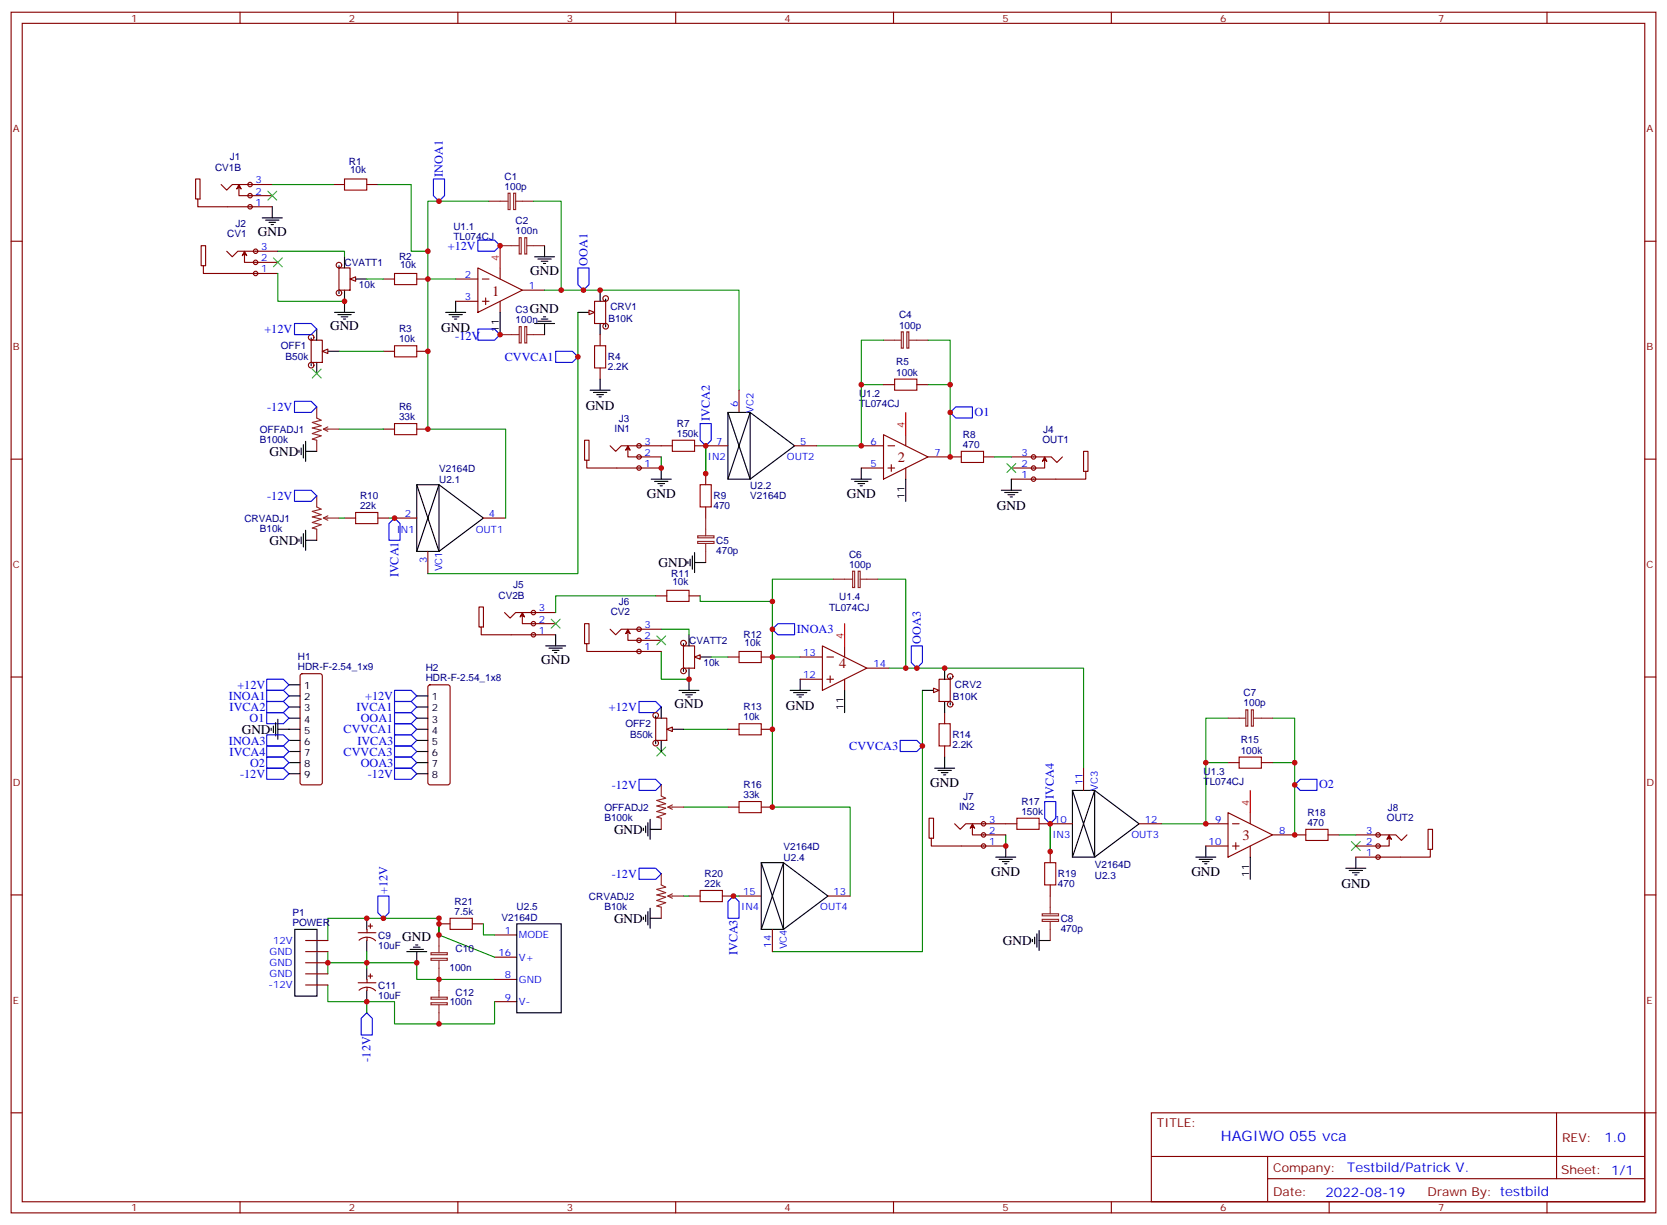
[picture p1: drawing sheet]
<svg xmlns="http://www.w3.org/2000/svg" width="529mm" height="389mm" viewBox="0 0 529 389" stroke-linecap="round" stroke-linejoin="round" font-family="sans-serif">
<g fill="none" stroke="#870000" stroke-width=".35">
<path d="M3.5 3.9h522.1v381h-522.1zM7.1 7.4h515v374h-515zM76.2 3.9v3.5M145.3 3.9v3.5M214.5 3.9v3.5M283.6 3.9v3.5M352.8 3.9v3.5M421.9 3.9v3.5M491.1 3.9v3.5M3.5 76.6h3.6M522.1 76.6h3.5M3.5 145.7h3.6"/>
<path d="M522.1 145.7h3.5M3.5 214.8h3.6M522.1 214.8h3.5M3.5 284h3.6M522.1 284h3.5M3.5 353.1h3.6M365.5 353.1h156.6v28.3h-156.6zM494.1 353.2v20.8M522.1 353.1h3.5M365.5 367h156.5M402.4 374h119.6M402.4 367v14.1"/>
<path d="M76.2 381.4v3.5M145.3 381.4v3.5M214.5 381.4v3.5M283.6 381.4v3.5M352.8 381.4v3.5M421.9 381.4v3.5M491.1 381.4v3.5"/>
</g>
<g fill="#f0f0f0" stroke="#870000" stroke-width=".35">
<circle cx="81.1" cy="86.8" r=".71"/>
<circle cx="81.1" cy="83.3" r=".71"/>
<circle cx="81.1" cy="79.7" r=".71"/>
</g>
<path d="M72 79.7l1.7 1.8 1.8-1.8h12.7M64.6 84.3h.7v-6.3h-1.4v6.3h.7v2.5h23.6M77.6 80.4l.7 .7-.7-1.4-.7 1.4 .7-.7v2.9h10.6M107.6 85h3.5v7.1h-3.5z" fill="none" stroke="#870000" stroke-width=".35"/>
<path d="M109.4 81.5v3.5M109.4 92.1v3.5M112.9 88.5h3.5" fill="none" stroke="#000" stroke-width=".35"/>
<path d="M111.1 88.5l1.8-.7v1.5z" fill="#f0f0f0" stroke="#870000" stroke-width=".35"/>
<path d="M107.6 84.3v.7M107.6 92.4v.7" fill="none" stroke="#000" stroke-width=".35"/>
<g fill="none" stroke="#870000" stroke-width=".35">
<circle cx="107.6" cy="84.1" r=".88"/>
<circle cx="107.6" cy="93" r=".88"/>
</g>
<g fill="#f0f0f0" stroke="#870000" stroke-width=".35">
<circle cx="202.8" cy="148.5" r=".71"/>
<circle cx="202.8" cy="145" r=".71"/>
<circle cx="202.8" cy="141.5" r=".71"/>
</g>
<g fill="none" stroke="#870000" stroke-width=".35">
<path d="M98.8 107.9h3.5v7.1h-3.5zM186.3 146h.7v-6.3h-1.4v6.3h.7v2.5h23.6M193.7 141.5l1.7 1.7 1.8-1.7h12.7M199.3 142.2l.7 .7-.7-1.4-.7 1.4 .7-.7v2.8h10.6M97 298.5h7.1M113.7 296h5.6M114 298.4a3.8 3.8 0 0 1 5.2 .1M116.5 294.9v1.1M116.5 297.4v1.1M116.9 293.9h1.4M117.6 293.2v1.4M97 302h7.1"/>
<path d="M97 305.5h7.1M97 309h7.1M97 312.6h7.1M113.7 311.9h5.6M114 314.2a3.8 3.8 0 0 1 5.2 .2M116.5 310.8v1.1M116.5 313.3v1M116.9 309.7h1.4M117.6 309v1.4"/>
</g>
<path d="M88.2 79.7h21.2v1.8M88.2 86.8v8.8h21.2M139.3 296.7v-5.3h-35.2v7.1M104.1 312.6v5.3h12.3v3.5M104.1 302v3.5h28.2v5.3h24.7M104.1 305.5v3.5" fill="none" stroke="#008700" stroke-width=".35"/>
<g fill="none" stroke="#000" stroke-width=".35">
<path d="M106.2 99.1h6.3M107.2 99.8h4.3M109.4 95.6v3.5M100.5 104.4v3.5M100.5 115v3.5M104.1 111.5h3.5M108.3 100.5h2.1M109 101.2h.7M94.9 142.9v.7M95.6 142.2v2.1M96.3 141.1v4.2M97 143.2h3.5"/>
<path d="M97 140.1v6.3M94.9 171.1v.7M95.6 170.4v2.1M96.3 169.3v4.3M97 168.3v6.3M97 171.4h3.5M93.6 294.9h7v21.2h-7zM116.4 291.4v3.5M116.4 298.5v3.5M131.9 299.9h.7M116.4 307.3v3.5M116.4 314.3v3.6"/>
<path d="M129.1 302h6.4M130.2 301.3h4.2M131.2 300.6h2.1M132.3 302v3.5"/>
</g>
<path d="M100.5 129.1v3.5l1.5 .7-2.9 .8 2.9 1-2.9 .7 2.9 .7-2.9 1.1 2.9 .7-2.9 1 1.4 .4v3.5M102.7 136.2l1.4 .7M102.7 136.2h4.9M104.1 135.5l-1.4 .7M100.5 157.3v3.6l1.5 .7-2.9 .7 2.9 1-2.9 .7 2.9 .7-2.9 1.1 2.9 .7-2.9 1.1 1.4 .3v3.5M102.7 164.4l1.4 .7M102.7 164.4h4.9M104.1 163.7l-1.4 .7" fill="none" stroke="#8c2424" stroke-width=".35"/>
<path d="M93.5 127.4h5.3l1.7 1.7-1.7 1.8h-5.3zM93.5 155.6h5.3l1.7 1.7-1.7 1.8h-5.3zM119.9 284.3h3.6v5.3l-1.8 1.8-1.8-1.8zM116.4 321.4l1.8 1.7v5.3h-3.5v-5.3z" fill="none" stroke="#00f" stroke-width=".35"/>
<path d="M102.3 111.5l1.8-.7v1.4z" fill="#f0f0f0" stroke="#870000" stroke-width=".35"/>
<g fill="none" stroke="#000" stroke-width=".35">
<path d="M172.9 78v3.5M141.5 99.1h6.3M142.5 99.8h4.3M144.6 95.6v3.5M158.7 99.1v7.1M169.7 81.5h6.3M170.7 82.2h4.3M171.8 82.9h2.1M172.5 83.6h.7M183.4 99.1h3.6M190.5 92.1v3.5M98.8 107.2v.7"/>
<path d="M98.8 115.4v.7M143.6 100.5h2.1M144.3 101.2h.7M169.7 102.7h6.3M170.7 102h4.3M171.8 101.2h2.1M172.5 100.5h.7M172.9 102.7v3.5M190.5 102.7v3.5M132.3 153.8h7v21.2h-7zM132.3 153.8l7 21.2 14.2-10.6-14.2-10.6-7 21.2M287.5 152v7.1"/>
<path d="M164 293.2h14.2v28.2h-14.2z"/>
</g>
<g fill="none" stroke="#870000" stroke-width=".35">
<path d="M121.7 88.5h3.5M132.3 88.5h3.5M144.6 88.5h7.1M144.6 95.6h7.1M151.7 85l14.1 7.1-14.1 7zM153.1 88.5h2.1M153.1 95.6h2.1M154.2 94.5v2.2M158.7 85v3.5M158.7 95.6v3.5M165.8 92.1h7.1M188.7 95.6h3.6v7.1h-3.6z"/>
<path d="M121.7 111.5h3.5M132.3 111.5h3.5M121.7 136.2h3.5M132.3 136.2h3.5M280.5 137.9l14.1 7.1-14.1 7zM287.5 137.9v3.6M273.4 141.5h7.1M273.4 148.5h7.1M281.9 141.5h2.1M281.9 148.5h2.1M282.9 147.5v2.1M287.5 148.5v3.5"/>
<path d="M294.6 145h7M109.4 164.4h3.5M119.9 164.4h3.6M125.2 164.4h7.1M135.8 175v7M153.5 164.4h7M139.3 293.2h3.6M149.9 293.2h3.6M157 296.7h7M157 303.7h7M157 310.8h7M157 317.9h7"/>
<circle cx="98.8" cy="115.9" r=".88"/>
<circle cx="98.8" cy="107.1" r=".88"/>
</g>
<path d="M99.1 117.1l2.9 2.8M102 117.1l-2.9 2.8" fill="none" stroke="#3c3" stroke-width=".35"/>
<path d="M93.5 102.7h5.3l1.7 1.7-1.7 1.8h-5.3z" fill="none" stroke="#00f" stroke-width=".35"/>
<path d="M125.2 86.8h7.1v3.5h-7.1zM125.2 109.7h7.1v3.5h-7.1zM125.2 134.4h7.1v3.5h-7.1zM112.9 162.6h7v3.6h-7zM142.9 291.4h7v3.5h-7z" fill="none" stroke="#a10000" stroke-width=".35"/>
<path d="M155.2 63.9h-19.4v72.3h24.7v28.2M169.3 63.9h8.9v28.2M116.4 88.5h5.3M135.8 88.5h8.8M172.9 92.1h61.7v31.7M107.6 111.5h14.1M107.6 136.2h14.1M107.6 164.4h1.8M123.5 164.4h1.7M139.3 291.4v5.3l17.7 7M153.5 293.2v3.5h3.5" fill="none" stroke="#008700" stroke-width=".35"/>
<path d="M158.7 78v7M287.5 130.9v7" fill="none" stroke="#f00" stroke-width=".35"/>
<path d="M155.2 63.9h6M158.7 78h6M161.3 61.3h.6v5.2h-.6zM163.1 61.3h.6v5.2h-.6zM163.7 63.9h5.6M164.8 75.4h.7v5.2h-.7zM166.6 75.4h.6v5.2h-.6zM167.2 78h5.7M158.7 106.2h6M164.8 103.6h.7v5.2h-.7zM166.6 103.6h.6v5.2h-.6zM167.2 106.2h5.7" fill="none" stroke="#8c2424" stroke-width=".35"/>
<path d="M187 98.4l1.7 .7-1.7 .7z" fill="#f0f0f0" stroke="#870000" stroke-width=".35"/>
<g fill="none" stroke="#000" stroke-width=".35">
<path d="M192.3 94.9v.7M192.3 103v.7M187.3 123.8h6.4M188.4 124.5h4.2M189.4 125.2h2.2M190.1 125.9h.8M190.5 120.3v3.5M206.7 152h6.4M207.8 152.8h4.2M208.8 153.5h2.2M209.5 154.2h.8M209.9 148.5v3.5"/>
<path d="M270.2 152h6.4M271.3 152.8h4.2M272.3 153.5h2.2M273 154.2h.8M273.4 148.5v3.5M218.4 178.2v.7M219.1 177.4v2.2M219.8 176.4v4.2M220.5 178.5h3.5M220.5 175.3v6.4"/>
</g>
<g fill="none" stroke="#870000" stroke-width=".35">
<path d="M190.5 106.2v3.5M190.5 116.8v3.5M280.5 122.1h3.5M291 122.1h3.6M209.9 141.5h3.5M220.5 141.5h3.5M224 150.3v3.5M301.6 145h3.6M312.2 145h3.5M224 160.9v3.5"/>
<circle cx="192.3" cy="94.7" r=".88"/>
<circle cx="192.3" cy="103.5" r=".88"/>
</g>
<path d="M183.4 99.1v82.9h-47.6M280.5 107.9h-7.1v14.2M294.6 107.9h7v14.2M280.5 122.1h-7.1v19.4h-14.1M294.6 122.1h7v22.9M209.9 145v3.5M224 141.5v8.8" fill="none" stroke="#008700" stroke-width=".35"/>
<path d="M188.7 109.7h3.6v7.1h-3.6zM213.4 139.7h7.1v3.5h-7.1zM284 120.3h7v3.5h-7zM222.2 153.8h3.6v7.1h-3.6zM305.2 143.2h7v3.6h-7z" fill="none" stroke="#a10000" stroke-width=".35"/>
<path d="M280.5 107.9h5.6M286.1 105.3h.6v5.2h-.6zM287.9 105.3h.6v5.2h-.6zM288.6 107.9h6M221.5 171.8h5.2v.6h-5.2zM221.5 170h5.2v.7h-5.2zM224 164.4v5.6M224 172.5v6" fill="none" stroke="#8c2424" stroke-width=".35"/>
<g fill="#f0f0f0" stroke="#870000" stroke-width=".35">
<circle cx="328.1" cy="152" r=".71"/>
<circle cx="328.1" cy="148.5" r=".71"/>
<circle cx="328.1" cy="145" r=".71"/>
</g>
<path d="M321 145h12.7l1.8 1.8 1.8-1.8M331.6 145.7l-.7 .7 .7-1.4 .7 1.4-.7-.7v2.8h-10.6M344.7 149.6h-.7v-6.4h1.4v6.4h-.7v2.4h-23.7" fill="none" stroke="#870000" stroke-width=".35"/>
<path d="M315.7 145h5.3M425.1 264.9h5.3" fill="none" stroke="#008700" stroke-width=".35"/>
<path d="M317.9 155.6h6.3M318.9 156.3h4.2M320 157h2.1M320.7 157.7h.7M321 152v3.6M427.2 275.5h6.4M428.3 276.2h4.2M429.3 276.9h2.1M430 277.6h.7M430.4 272v3.5" fill="none" stroke="#000" stroke-width=".35"/>
<path d="M319.6 147.1l2.8 2.8M322.4 147.1l-2.8 2.8M429 267.1l2.8 2.8M431.8 267.1l-2.8 2.8" fill="none" stroke="#3c3" stroke-width=".35"/>
<g fill="#f0f0f0" stroke="#870000" stroke-width=".35">
<circle cx="437.4" cy="272" r=".71"/>
<circle cx="437.4" cy="268.5" r=".71"/>
<circle cx="437.4" cy="264.9" r=".71"/>
</g>
<g fill="none" stroke="#870000" stroke-width=".35">
<path d="M298.1 215.5h3.5v7.1h-3.5zM299.9 226.1v3.6M299.9 236.7v3.5M389.8 242h3.5M400.4 242h3.5M319.3 261.4h3.5M329.8 261.4h3.6M333.4 270.2v3.6M411 264.9h3.5M421.6 264.9h3.5M430.4 264.9h12.7l1.8 1.8 1.7-1.8M441 265.6l-.7 .7 .7-1.4 .7 1.4-.7-.7v2.9h-10.6"/>
<path d="M454 269.5h-.7v-6.3h1.4v6.3h-.7v2.5h-23.6M333.4 280.8v3.5"/>
</g>
<path d="M298.1 229.7h3.5v7h-3.5zM322.8 259.6h7v3.6h-7zM393.3 240.2h7.1v3.6h-7.1zM331.6 273.8h3.5v7h-3.5zM414.5 263.2h7.1v3.5h-7.1z" fill="none" stroke="#a10000" stroke-width=".35"/>
<path d="M292.8 219.1v82.9h-47.6M389.8 227.9h-7v14.1M403.9 227.9h7.1v14.1M389.8 242h-7v19.4h-14.1M403.9 242h7.1v22.9M319.3 264.9v3.6M333.4 261.4v8.8" fill="none" stroke="#008700" stroke-width=".35"/>
<path d="M389.8 227.9h5.7M395.5 225.2h.6v5.2h-.6zM397.2 225.2h.7v5.2h-.7zM397.9 227.9h6M330.8 291.7h5.2v.7h-5.2zM330.8 290h5.2v.6h-5.2zM333.4 284.3v5.7M333.4 292.5v6" fill="none" stroke="#8c2424" stroke-width=".35"/>
<g fill="none" stroke="#000" stroke-width=".35">
<path d="M292.8 219.1h3.5M299.9 212v3.5M299.9 222.6v3.5M296.7 243.8h6.3M297.7 244.5h4.3M298.8 245.2h2.1M299.5 245.9h.7M299.9 240.2v3.6M316.1 272h6.3M317.1 272.7h4.3M318.2 273.4h2.1M318.9 274.1h.7"/>
<path d="M319.3 268.5v3.5M379.6 272h6.3M380.6 272.7h4.3M381.7 273.4h2.1M382.4 274.1h.7M382.8 268.5v3.5M327.7 298.1v.7M328.4 297.4v2.1M329.1 296.3v4.3M329.8 298.5h3.6M329.8 295.3v6.3"/>
</g>
<path d="M296.3 218.4l1.8 .7-1.8 .7z" fill="#f0f0f0" stroke="#870000" stroke-width=".35"/>
<path d="M301.6 214.8v.7M209.9 224.4v3.5M209.9 235v3.5M213.4 231.4h3.6M301.6 223v.7" fill="none" stroke="#000" stroke-width=".35"/>
<g fill="none" stroke="#870000" stroke-width=".35">
<path d="M231.1 208.5h3.5M241.7 208.5h3.5M208.1 227.9h3.6v7.1h-3.6zM231.1 231.4h3.5M241.7 231.4h3.5M231.1 256.1h3.5M241.7 256.1h3.5M218.7 284.3h3.5M229.3 284.3h3.5"/>
<circle cx="301.6" cy="214.7" r=".88"/>
<circle cx="301.6" cy="223.5" r=".88"/>
</g>
<path d="M264.6 183.8h-19.4v72.3h24.7v28.2M278.7 183.8h8.8v28.2M225.8 208.5h5.3M245.2 208.5h8.8M282.2 212h61.8v31.8M217 231.4h14.1M217 256.1h14.1M217 284.3h1.7M232.8 284.3h1.8" fill="none" stroke="#008700" stroke-width=".35"/>
<path d="M264.6 183.8h6M270.7 181.3h.6v5.1h-.6zM272.4 181.3h.6v5.1h-.6zM273 183.8h5.7" fill="none" stroke="#8c2424" stroke-width=".35"/>
<path d="M234.6 206.7h7.1v3.6h-7.1zM234.6 229.7h7.1v3.5h-7.1zM234.6 254.4h7.1v3.5h-7.1zM222.2 282.6h7.1v3.5h-7.1z" fill="none" stroke="#a10000" stroke-width=".35"/>
<path d="M202.8 222.6h5.3l1.8 1.8-1.8 1.7h-5.3z" fill="none" stroke="#00f" stroke-width=".35"/>
<path d="M208.5 237.1l2.8 2.8M211.3 237.1l-2.8 2.8" fill="none" stroke="#3c3" stroke-width=".35"/>
<path d="M211.7 231.4l1.7-.7v1.4z" fill="#f0f0f0" stroke="#870000" stroke-width=".35"/>
<g fill="none" stroke="#000" stroke-width=".35">
<path d="M215.5 219.1h6.4M216.6 219.8h4.2M218.7 215.5v3.6M208.1 227.2v.7M208.1 235.3v.7M217.7 220.5h2.1M218.4 221.2h.7M206.4 260v6.3M204.3 262.8v.7M205 262.1v2.1M205.7 261.1v4.2M206.4 263.2h3.5"/>
<path d="M204.3 291v.7M205 290.3v2.2M205.7 289.3v4.2M206.4 291.4h3.5M206.4 288.2v6.4"/>
</g>
<g fill="none" stroke="#870000" stroke-width=".35">
<circle cx="208.1" cy="235.8" r=".88"/>
<circle cx="208.1" cy="227" r=".88"/>
</g>
<path d="M202.8 247.3h5.3l1.8 1.8-1.8 1.7h-5.3zM202.8 275.5h5.3l1.8 1.8-1.8 1.7h-5.3z" fill="none" stroke="#00f" stroke-width=".35"/>
<path d="M209.9 249.1v3.5l1.4 .7-2.8 .7 2.8 1.1-2.8 .7 2.8 .7-2.8 1 2.8 .7-2.8 1.1 1.4 .3v3.6M212 256.1l1.4 .7M212 256.1h5M213.4 255.4l-1.4 .7M209.9 277.3v3.5l1.4 .7-2.8 .7 2.8 1.1-2.8 .7 2.8 .7-2.8 1.1 2.8 .7-2.8 1 1.4 .4v3.5M212 284.3l1.4 .7M212 284.3h5M213.4 283.6l-1.4 .7" fill="none" stroke="#8c2424" stroke-width=".35"/>
<path d="M209.9 199.7h8.8v1.7M209.9 206.7v8.8h8.8" fill="none" stroke="#008700" stroke-width=".35"/>
<g fill="#f0f0f0" stroke="#870000" stroke-width=".35">
<circle cx="312.2" cy="268.5" r=".71"/>
<circle cx="312.2" cy="264.9" r=".71"/>
<circle cx="312.2" cy="261.4" r=".71"/>
</g>
<path d="M217 205h3.5v7h-3.5zM295.6 266h.7v-6.4h-1.4v6.4h.7v2.5h23.7M303 261.4l1.8 1.8 1.8-1.8h12.7M308.7 262.1l.7 .7-.7-1.4-.7 1.4 .7-.7v2.8h10.6" fill="none" stroke="#870000" stroke-width=".35"/>
<path d="M218.7 201.4v3.6M218.7 212v3.5M222.2 208.5h3.6" fill="none" stroke="#000" stroke-width=".35"/>
<path d="M220.5 208.5l1.7-.7v1.4z" fill="#f0f0f0" stroke="#870000" stroke-width=".35"/>
<path d="M217 204.3v.7M217 212.4v.7" fill="none" stroke="#000" stroke-width=".35"/>
<g fill="none" stroke="#870000" stroke-width=".35">
<circle cx="217" cy="212.9" r=".88"/>
<circle cx="217" cy="204.1" r=".88"/>
</g>
<g fill="#f0f0f0" stroke="#870000" stroke-width=".35">
<circle cx="202.8" cy="206.7" r=".71"/>
<circle cx="202.8" cy="203.2" r=".71"/>
<circle cx="202.8" cy="199.7" r=".71"/>
</g>
<path d="M193.7 199.7l1.7 1.7 1.8-1.7h12.7M186.3 204.3h.7v-6.4h-1.4v6.4h.7v2.4h23.6M199.3 200.4l.7 .7-.7-1.4-.7 1.4 .7-.7v2.8h10.6" fill="none" stroke="#870000" stroke-width=".35"/>
<path d="M250.8 219.1h6.4M251.9 219.8h4.2M254 215.5v3.6M252.9 220.5h2.2M253.6 221.2h.8" fill="none" stroke="#000" stroke-width=".35"/>
<g fill="#f0f0f0" stroke="#870000" stroke-width=".35">
<circle cx="79.4" cy="65.6" r=".71"/>
<circle cx="79.4" cy="62.1" r=".71"/>
<circle cx="79.4" cy="58.6" r=".71"/>
</g>
<path d="M70.2 58.6l1.8 1.7 1.7-1.7h12.7M75.8 59.3l.8 .7-.8-1.4-.7 1.4 .7-.7v2.8h10.6M105.8 58.6h3.6M116.4 58.6h3.5M62.8 63.1h.7v-6.3h-1.4v6.3h.7v2.5h23.6" fill="none" stroke="#870000" stroke-width=".35"/>
<path d="M83.3 69.1h6.3M84.3 69.9h4.2M85.4 70.6h2.1M86.1 71.3h.7M86.4 65.6v3.5" fill="none" stroke="#000" stroke-width=".35"/>
<path d="M109.4 56.8h7v3.5h-7z" fill="none" stroke="#a10000" stroke-width=".35"/>
<path d="M86.4 58.6h19.4M119.9 58.6h10.6v21.1h5.3" fill="none" stroke="#008700" stroke-width=".35"/>
<g fill="#f0f0f0" stroke="#870000" stroke-width=".35">
<circle cx="169.3" cy="201.4" r=".71"/>
<circle cx="169.3" cy="197.9" r=".71"/>
<circle cx="169.3" cy="194.4" r=".71"/>
</g>
<g fill="none" stroke="#870000" stroke-width=".35">
<path d="M234.6 123.8v7.1M224 141.5h7.1M252.2 141.5h7.1M152.8 199h.7v-6.4h-1.5v6.4h.8v2.4h23.6M160.2 194.4l1.7 1.7 1.8-1.7h12.7M165.8 195.1l.7 .7-.7-1.4-.7 1.4 .7-.7v2.8h10.6M208.1 189.1h3.6M218.7 189.1h3.5M95.5 214l.5-.2h5.6l.5 .2 .2 .5v33.9l-.2 .5-.5 .2h-5.6l-.5-.3-.3-.4v-33.9zM136.1 217.5l.4-.2h5.7l.5 .2 .2 .5v30.4l-.3 .5-.4 .2h-5.7l-.5-.3-.2-.4v-30.4zM254 208.5h7.1M254 215.5h7.1"/>
<path d="M261.1 205l14.1 7-14.1 7.1zM262.5 208.5h2.1M262.5 215.5h2.1M263.5 214.5v2.1M268.1 205v3.5M268.1 215.5v3.6M275.2 212h7M344 243.8v7M389.8 257.9l14.1 7-14.1 7.1zM396.9 257.9v3.5M333.4 261.4h7M361.6 261.4h7.1"/>
<path d="M382.8 261.4h7M382.8 268.5h7M391.2 261.4h2.1M391.2 268.5h2.1M392.3 267.4v2.1M396.9 268.5v3.5M403.9 264.9h7.1M234.6 284.3h7.1M245.2 294.9v7.1M262.8 284.3h7.1"/>
</g>
<g fill="none" stroke="#000" stroke-width=".35">
<path d="M231.1 130.9h7v21.1h-7zM231.1 130.9l7 21.1 14.1-10.5-14.1-10.6-7 21.1M91.7 217.3h3.5M173.2 205h6.4M174.3 205.7h4.2M175.3 206.4h2.1M176 207.1h.7M176.4 201.4v3.6M268.1 219.1v7M86.1 231.1v.7M86.8 230.4v2.1M87.5 229.3v4.2"/>
<path d="M88.2 231.4h7M88.2 228.2v6.4M91.7 220.8h3.5M91.7 224.4h3.5M91.7 227.9h3.5M91.7 235h3.5M91.7 238.5h3.5M132.3 220.8h3.5M132.3 224.4h3.5M132.3 227.9h3.5M132.3 231.4h3.5M132.3 235h3.5"/>
<path d="M132.3 238.5h3.5M91.7 242h3.5M91.7 245.5h3.5M132.3 242h3.5M132.3 245.5h3.5M340.4 250.8h7.1v21.2h-7.1zM340.4 250.8l7.1 21.2 14.1-10.6-14.1-10.6-7.1 21.2M241.7 273.8h7v21.1h-7zM241.7 273.8l7 21.1 14.1-10.6-14.1-10.5-7 21.1M396.9 272v7"/>
</g>
<path d="M211.7 187.3h7v3.6h-7z" fill="none" stroke="#a10000" stroke-width=".35"/>
<path d="M208.1 189.1h-31.7v5.3M222.2 189.1v1.8h23M139.3 293.2v3.5M116.4 317.9h8.8v7h31.8v-7M116.4 302v5.3" fill="none" stroke="#008700" stroke-width=".35"/>
<path d="M85 60.7l2.8 2.8M87.8 60.7l-2.8 2.8M86.8 81.8l2.8 2.9M89.6 81.8l-2.8 2.9M175 196.5l2.8 2.8M177.8 196.5l-2.8 2.8M208.5 201.8l2.8 2.8M211.3 201.8l-2.8 2.8" fill="none" stroke="#3c3" stroke-width=".35"/>
<g fill="none" stroke="#00f" stroke-width=".35">
<path d="M137.6 56.8h3.5v5.3l-1.8 1.8-1.7-1.8zM151.7 76.2h5.3l1.7 1.8-1.7 1.7h-5.3zM183.4 85h3.6v5.3l-1.8 1.8-1.8-1.8zM151.7 104.4h5.3l1.7 1.8-1.7 1.7h-5.3zM176.4 111.5h5.3l1.7 1.7-1.7 1.8h-5.3zM222.2 134.4h3.6v5.3l-1.8 1.8-1.8-1.8zM301.6 130.9l1.8-1.8h5.3v3.5h-5.3zM125.2 164.4l1.8 1.8v5.2h-3.5v-5.2zM245.2 199.7l1.7-1.8h5.3v3.5h-5.3zM84.7 215.5h5.3l1.7 1.8-1.7 1.8h-5.3zM84.7 219.1h5.3l1.7 1.7-1.7 1.8h-5.3zM125.2 219.1h5.3l1.8 1.7-1.8 1.8h-5.3z"/>
<path d="M289.3 205h3.5v5.3l-1.8 1.7-1.7-1.7zM84.7 222.6h5.3l1.7 1.8-1.7 1.7h-5.3zM84.7 226.1h5.3l1.7 1.8-1.7 1.8h-5.3zM84.7 233.2h5.3l1.7 1.8-1.7 1.7h-5.3zM84.7 236.7h5.3l1.7 1.8-1.7 1.7h-5.3zM125.2 226.1h5.3l1.8 1.8-1.8 1.8h-5.3zM125.2 229.7h5.3l1.8 1.7-1.8 1.8h-5.3zM125.2 236.7h5.3l1.8 1.8-1.8 1.7h-5.3zM125.2 233.2h5.3l1.8 1.8-1.8 1.7h-5.3zM125.2 222.6h5.3l1.8 1.8-1.8 1.7h-5.3zM285.8 235h5.2l1.8 1.7-1.8 1.8h-5.2zM84.7 243.8h5.3l1.7 1.7-1.7 1.8h-5.3z"/>
<path d="M84.7 240.2h5.3l1.7 1.8-1.7 1.8h-5.3zM125.2 243.8h5.3l1.8 1.7-1.8 1.8h-5.3zM125.2 240.2h5.3l1.8 1.8-1.8 1.8h-5.3zM331.6 254.4h3.5v5.2l-1.7 1.8-1.8-1.8zM411 249.1l1.7-1.8h5.3v3.5h-5.3zM231.1 286.1l1.7-1.8 1.8 1.8v5.3h-3.5z"/>
</g>
<path d="M268.1 197.9v7.1M396.9 250.8v7.1" fill="none" stroke="#f00" stroke-width=".35"/>
<path d="M139.3 296.7v5.6M136.8 304.1h5.2v.6h-5.2zM136.8 302.3h5.2v.7h-5.2zM136.8 318.2h5.2v.6h-5.2zM136.8 316.4h5.2v.7h-5.2zM139.3 304.8v11.6M139.3 318.9v6" fill="none" stroke="#8c2424" stroke-width=".35"/>
<g fill="#c00">
<circle cx="109.4" cy="95.6" r=".88"/>
<circle cx="104.1" cy="305.5" r=".88"/>
<circle cx="116.4" cy="291.4" r=".88"/>
<circle cx="116.4" cy="317.9" r=".88"/>
<circle cx="178.2" cy="92.1" r=".88"/>
<circle cx="135.8" cy="136.2" r=".88"/>
<circle cx="135.8" cy="111.5" r=".88"/>
<circle cx="135.8" cy="88.5" r=".88"/>
<circle cx="121.7" cy="291.4" r=".88"/>
<circle cx="139.3" cy="291.4" r=".88"/>
<circle cx="139.3" cy="293.2" r=".88"/>
<circle cx="132.3" cy="305.5" r=".88"/>
<circle cx="190.5" cy="92.1" r=".88"/>
<circle cx="209.9" cy="148.5" r=".88"/>
<circle cx="224" cy="141.5" r=".88"/>
<circle cx="224" cy="150.3" r=".88"/>
<circle cx="301.6" cy="122.1" r=".88"/>
<circle cx="273.4" cy="122.1" r=".88"/>
<circle cx="382.8" cy="242" r=".88"/>
<circle cx="411" cy="242" r=".88"/>
<circle cx="333.4" cy="270.2" r=".88"/>
<circle cx="333.4" cy="261.4" r=".88"/>
<circle cx="319.3" cy="268.5" r=".88"/>
<circle cx="299.9" cy="212" r=".88"/>
<circle cx="245.2" cy="208.5" r=".88"/>
<circle cx="245.2" cy="231.4" r=".88"/>
<circle cx="245.2" cy="256.1" r=".88"/>
<circle cx="287.5" cy="212" r=".88"/>
<circle cx="135.8" cy="79.7" r=".88"/>
<circle cx="245.2" cy="190.9" r=".88"/>
<circle cx="218.7" cy="215.5" r=".88"/>
<circle cx="139.3" cy="63.9" r=".88"/>
<circle cx="185.2" cy="92.1" r=".88"/>
<circle cx="183.4" cy="113.2" r=".88"/>
<circle cx="301.6" cy="130.9" r=".88"/>
<circle cx="245.2" cy="199.7" r=".88"/>
<circle cx="291" cy="212" r=".88"/>
<circle cx="292.8" cy="236.7" r=".88"/>
<circle cx="411" cy="249.1" r=".88"/>
<circle cx="125.2" cy="164.4" r=".88"/>
<circle cx="232.8" cy="284.3" r=".88"/>
<circle cx="301.6" cy="145" r=".88"/>
<circle cx="273.4" cy="141.5" r=".88"/>
<circle cx="411" cy="264.9" r=".88"/>
<circle cx="382.8" cy="261.4" r=".88"/>
<circle cx="139.3" cy="296.7" r=".88"/>
<circle cx="139.3" cy="310.8" r=".88"/>
<circle cx="139.3" cy="324.9" r=".88"/>
<circle cx="158.8" cy="78" r=".88"/>
<circle cx="158.8" cy="106.2" r=".88"/>
<circle cx="116.4" cy="305.5" r=".88"/>
</g>
<g font-size="4.6" fill="#800">
<text x="156.3" y="93.8">1</text>
<text x="285" y="146.8">2</text>
<text x="266.3" y="212">4</text>
<text x="394.4" y="266.7">3</text>
</g>
<text font-size="4.6" fill="#00f" x="387.6" y="362.2">HAGIWO 055 vca</text>
<g font-size="4.2">
<text x="81.8" y="74.8">GND</text>
<text x="168.3" y="87.1">GND</text>
<text x="168.2" y="99.4">GND</text>
<text x="104.8" y="104.8">GND</text>
<text x="140.1" y="105.3">GND</text>
<text x="185.9" y="129.9">GND</text>
<text x="85.5" y="144.6">GND</text>
<text x="205.3" y="158.2">GND</text>
<text x="268.8" y="158.2">GND</text>
<text x="316.4" y="161.7">GND</text>
<text x="85.5" y="172.9">GND</text>
<text x="209" y="180">GND</text>
<text x="171.8" y="210.6">GND</text>
<text x="214.1" y="224.7">GND</text>
<text x="249.4" y="225.2">GND</text>
<text x="76.7" y="232.9">GND</text>
<text x="295.3" y="249.9">GND</text>
<text x="194.9" y="264.6">GND</text>
<text x="314.7" y="278.1">GND</text>
<text x="378.2" y="278.1">GND</text>
<text x="425.8" y="281.6">GND</text>
<text x="194.9" y="292.8">GND</text>
<text x="127.7" y="298.7">GND</text>
<text x="318.4" y="299.9">GND</text>
</g>
<g font-size="4.2" fill="#00f">
<text x="509.3" y="362.4">1.0</text>
<text x="427.7" y="372">Testbild/Patrick V.</text>
<text x="420.7" y="379.8">2022-08-19</text>
</g>
<g font-size="3.9" fill="#00f">
<text x="140.6" y="56.1" transform="rotate(-90 140.6 56.1)">INOA1</text>
<text x="142.1" y="79.2">+12V</text>
<text x="186.5" y="84.3" transform="rotate(-90 186.5 84.3)">OOA1</text>
<text x="83.9" y="105.7">+12V</text>
<text x="144.5" y="107.9">-12V</text>
<text x="160.2" y="114.6">CVVCA1</text>
<text x="84.8" y="130.4">-12V</text>
<text x="309.4" y="132">O1</text>
<text x="225.3" y="133.7" transform="rotate(-90 225.3 133.7)">IVCA2</text>
<text x="84.8" y="158.6">-12V</text>
<text x="126.5" y="183.2" transform="rotate(-90 126.5 183.2)">IVCA1</text>
<text x="252.9" y="200.8">INOA3</text>
<text x="292.3" y="204.3" transform="rotate(-90 292.3 204.3)">OOA3</text>
<text x="75.4" y="218.6">+12V</text>
<text x="72.7" y="222.1">INOA1</text>
<text x="72.9" y="225.6">IVCA2</text>
<text x="113.2" y="225.7">IVCA1</text>
<text x="115.9" y="222.1">+12V</text>
<text x="193.3" y="225.6">+12V</text>
<text x="79.2" y="229.2">O1</text>
<text x="109.1" y="232.7">CVVCA1</text>
<text x="114.5" y="229.2">OOA1</text>
<text x="72.7" y="236.4">INOA3</text>
<text x="72.9" y="239.9">IVCA4</text>
<text x="109.1" y="239.8">CVVCA3</text>
<text x="113.5" y="236.3">IVCA3</text>
<text x="269.6" y="238">CVVCA3</text>
<text x="79.4" y="243.3">O2</text>
<text x="114.5" y="243.3">OOA3</text>
<text x="76.2" y="246.8">-12V</text>
<text x="116.8" y="246.8">-12V</text>
<text x="194.2" y="250.3">-12V</text>
<text x="418.7" y="250.2">O2</text>
<text x="334.5" y="253.6" transform="rotate(-90 334.5 253.6)">IVCA4</text>
<text x="194.2" y="278.6">-12V</text>
<text x="123" y="283.6" transform="rotate(-90 123 283.6)">+12V</text>
<text x="234.1" y="303.2" transform="rotate(-90 234.1 303.2)">IVCA3</text>
<text x="117.7" y="336.9" transform="rotate(-90 117.7 336.9)">-12V</text>
</g>
<g font-size="3.9" fill="#800">
<text x="367.2" y="357.7">TITLE:</text>
<text x="495.9" y="362.4">REV:</text>
<text x="404.1" y="371.9">Company:</text>
<text x="495.5" y="372.5">Sheet: 1/1</text>
<text x="404.1" y="379.6">Date:</text>
<text x="453.2" y="379.7">Drawn By: testbild</text>
</g>
<g font-size="3.2" fill="#800">
<text x="41.6" y="6.9">1</text>
<text x="110.8" y="6.9">2</text>
<text x="179.9" y="6.9">3</text>
<text x="249.1" y="6.9">4</text>
<text x="318.2" y="6.9">5</text>
<text x="387.3" y="6.9">6</text>
<text x="456.5" y="6.9">7</text>
<text x="4.1" y="42">A</text>
<text x="522.6" y="42">A</text>
<text x="4.1" y="111.1">B</text>
<text x="522.6" y="111.1">B</text>
<text x="4.1" y="180.3">C</text>
<text x="522.6" y="180.3">C</text>
<text x="4.1" y="249.4">D</text>
<text x="522.6" y="249.4">D</text>
<text x="4.1" y="318.6">E</text>
<text x="522.6" y="318.6">E</text>
<text x="41.6" y="384.4">1</text>
<text x="110.8" y="384.4">2</text>
<text x="179.9" y="384.4">3</text>
<text x="249.1" y="384.4">4</text>
<text x="318.2" y="384.4">5</text>
<text x="387.3" y="384.4">6</text>
<text x="456.5" y="384.4">7</text>
</g>
<g font-size="3.2" fill="#000080">
<text x="73" y="50.9">J1</text>
<text x="110.8" y="52.5">R1</text>
<text x="68.3" y="54.1">CV1B</text>
<text x="111.1" y="55">10k</text>
<text x="160.2" y="57.1">C1</text>
<text x="160.2" y="60.3">100p</text>
<text x="163.7" y="71.2">C2</text>
<text x="72.2" y="75.3">CV1</text>
<text x="74.7" y="72.1">J2</text>
<text x="143.9" y="76.2">TL074CJ</text>
<text x="143.9" y="73.1">U1.1</text>
<text x="163.7" y="74.4">100n</text>
<text x="126.7" y="82.4">R2</text>
<text x="109.4" y="84.4">CVATT1</text>
<text x="127" y="85">10k</text>
<text x="114" y="91.5">10k</text>
<text x="163.7" y="99.4">C3</text>
<text x="193.8" y="98.5">CRV1</text>
<text x="285.4" y="101.1">C4</text>
<text x="126.7" y="105.5">R3</text>
<text x="163.7" y="102.6">100n</text>
<text x="193.1" y="102">B10K</text>
<text x="285.4" y="104.2">100p</text>
<text x="89.2" y="110.9">OFF1</text>
<text x="126.7" y="108.7">10k</text>
<text x="90.7" y="114.4">B50k</text>
<text x="193" y="117.6">2.2K</text>
<text x="193" y="114.4">R4</text>
<text x="284.5" y="119.2">100k</text>
<text x="284.5" y="116">R5</text>
<text x="126.7" y="130.2">R6</text>
<text x="272.7" y="129.1">TL074CJ</text>
<text x="272.7" y="126">U1.2</text>
<text x="82.5" y="137.3">OFFADJ1</text>
<text x="126.7" y="133.3">33k</text>
<text x="195.1" y="137">IN1</text>
<text x="196.4" y="133.8">J3</text>
<text x="214.9" y="135.5">R7</text>
<text x="331.1" y="137.3">J4</text>
<text x="82.5" y="140.6">B100k</text>
<text x="214.9" y="138.6">150k</text>
<text x="305.7" y="142.2">470</text>
<text x="305.7" y="138.9">R8</text>
<text x="330.9" y="140.6">OUT1</text>
<text x="139.4" y="149.9">V2164D</text>
<text x="139.4" y="153.2">U2.1</text>
<text x="238.2" y="155.1">U2.2</text>
<text x="114.3" y="161.6">22k</text>
<text x="114.3" y="158.4">R10</text>
<text x="226.5" y="161.7">470</text>
<text x="226.5" y="158.5">R9</text>
<text x="238.2" y="158.4">V2164D</text>
<text x="77.6" y="165.5">CRVADJ1</text>
<text x="82.5" y="168.8">B10k</text>
<text x="227.4" y="172.6">C5</text>
<text x="227.4" y="175.8">470p</text>
<text x="269.5" y="177">C6</text>
<text x="213.1" y="183">R11</text>
<text x="213.4" y="185.6">10k</text>
<text x="269.5" y="180.2">100p</text>
<text x="158.2" y="189.9">CV2B</text>
<text x="162.9" y="186.7">J5</text>
<text x="266.4" y="190.4">U1.4</text>
<text x="193.9" y="195.2">CV2</text>
<text x="196.4" y="192">J6</text>
<text x="263.2" y="194">TL074CJ</text>
<text x="236" y="202.4">R12</text>
<text x="94.6" y="209.5">H1</text>
<text x="218.8" y="204.3">CVATT2</text>
<text x="236.4" y="205">10k</text>
<text x="94.6" y="212.7">HDR-F-2.54_1x9</text>
<text x="135.1" y="213">H2</text>
<text x="223.3" y="211.4">10k</text>
<text x="135.1" y="216.3">HDR-F-2.54_1x8</text>
<text x="302.5" y="222">B10K</text>
<text x="303.1" y="218.5">CRV2</text>
<text x="394.8" y="221">C7</text>
<text x="236" y="225.4">R13</text>
<text x="394.8" y="224.2">100p</text>
<text x="198.5" y="230.8">OFF2</text>
<text x="236" y="228.6">10k</text>
<text x="200" y="234.3">B50k</text>
<text x="302.3" y="237.5">2.2K</text>
<text x="302.3" y="234.3">R14</text>
<text x="393.9" y="239.2">100k</text>
<text x="393.9" y="235.9">R15</text>
<text x="382.1" y="246">U1.3</text>
<text x="236" y="250.1">R16</text>
<text x="382.1" y="249.1">TL074CJ</text>
<text x="191.8" y="257.2">OFFADJ2</text>
<text x="236" y="253.3">33k</text>
<text x="304.5" y="257">IN2</text>
<text x="305.8" y="253.8">J7</text>
<text x="324.2" y="255.4">R17</text>
<text x="440.5" y="257.3">J8</text>
<text x="191.8" y="260.5">B100k</text>
<text x="324.2" y="258.6">150k</text>
<text x="415" y="262.1">470</text>
<text x="415" y="258.8">R18</text>
<text x="440.2" y="260.5">OUT2</text>
<text x="248.8" y="269.9">V2164D</text>
<text x="248.8" y="273.2">U2.4</text>
<text x="347.5" y="275.5">V2164D</text>
<text x="223.7" y="281.5">22k</text>
<text x="223.7" y="278.3">R20</text>
<text x="335.8" y="281.6">470</text>
<text x="335.8" y="278.4">R19</text>
<text x="347.5" y="278.8">U2.3</text>
<text x="144.3" y="287.1">R21</text>
<text x="186.9" y="285.5">CRVADJ2</text>
<text x="92.8" y="293.9">POWER</text>
<text x="92.8" y="290.7">P1</text>
<text x="144.3" y="290.3">7.5k</text>
<text x="159.2" y="292.1">V2164D</text>
<text x="164" y="288.8">U2.5</text>
<text x="191.8" y="288.7">B10k</text>
<text x="336.7" y="292.5">C8</text>
<text x="120" y="297.8">C9</text>
<text x="336.7" y="295.7">470p</text>
<text x="120" y="301">10uF</text>
<text x="144.6" y="302">C10</text>
<text x="142.7" y="308.1">100n</text>
<text x="120" y="316.9">10uF</text>
<text x="120" y="313.7">C11</text>
<text x="144.6" y="316.1">C12</text>
<text x="142.7" y="319">100n</text>
</g>
<g font-size="3.2" fill="#00f">
<text x="81.1" y="58.2">3</text>
<text x="81.1" y="65.3">1</text>
<text x="81.1" y="61.7">2</text>
<text x="82.9" y="82.9">2</text>
<text x="82.9" y="79.4">3</text>
<text x="82.9" y="86.4">1</text>
<text x="147.6" y="88.2">2</text>
<text x="147.6" y="95.2">3</text>
<text x="167.9" y="91.7">1</text>
<text x="234.2" y="129.1" transform="rotate(-90 234.2 129.1)">6</text>
<text x="239.2" y="130.9" transform="rotate(-90 239.2 130.9)">VC2</text>
<text x="204.6" y="141.1">3</text>
<text x="227.3" y="141.1">7</text>
<text x="254" y="141.1">5</text>
<text x="276.3" y="141.1">6</text>
<text x="204.6" y="148.2">1</text>
<text x="204.6" y="144.6">2</text>
<text x="224.7" y="146">IN2</text>
<text x="249.8" y="146">OUT2</text>
<text x="276.3" y="148.2">5</text>
<text x="296.7" y="144.6">7</text>
<text x="324.3" y="148.2">2</text>
<text x="324.3" y="144.6">3</text>
<text x="324.3" y="151.7">1</text>
<text x="128.5" y="164">2</text>
<text x="155.2" y="164">4</text>
<text x="125.9" y="169">IN1</text>
<text x="151" y="169">OUT1</text>
<text x="135.5" y="178.8" transform="rotate(-90 135.5 178.8)">3</text>
<text x="140.4" y="181.3" transform="rotate(-90 140.4 181.3)">VC1</text>
<text x="171.1" y="197.6">2</text>
<text x="171.1" y="194">3</text>
<text x="171.1" y="201.1">1</text>
<text x="204.6" y="202.8">2</text>
<text x="204.6" y="199.3">3</text>
<text x="204.6" y="206.4">1</text>
<text x="254.9" y="208.1">13</text>
<text x="254.9" y="215.2">12</text>
<text x="277.3" y="211.7">14</text>
<text x="343.6" y="249.1" transform="rotate(-90 343.6 249.1)">11</text>
<text x="348.5" y="250.9" transform="rotate(-90 348.5 250.9)">VC3</text>
<text x="314" y="261.1">3</text>
<text x="334.6" y="261.1">10</text>
<text x="363.4" y="261.1">12</text>
<text x="385.7" y="261.1">9</text>
<text x="314" y="268.1">1</text>
<text x="314" y="264.6">2</text>
<text x="334.1" y="266">IN3</text>
<text x="359.2" y="266">OUT3</text>
<text x="383.7" y="268.1">10</text>
<text x="406" y="264.6">8</text>
<text x="433.7" y="268.1">2</text>
<text x="433.7" y="264.6">3</text>
<text x="433.7" y="271.6">1</text>
<text x="235.9" y="284">15</text>
<text x="264.6" y="284">13</text>
<text x="235.3" y="288.9">IN4</text>
<text x="260.4" y="288.9">OUT4</text>
<text x="86.7" y="299.5">12V</text>
<text x="160.3" y="296.3">1</text>
<text x="164.7" y="297.7">MODE</text>
<text x="85.6" y="303">GND</text>
<text x="158.2" y="303.4">16</text>
<text x="164.7" y="304.8">V+</text>
<text x="244.8" y="300.7" transform="rotate(-90 244.8 300.7)">14</text>
<text x="249.8" y="301.3" transform="rotate(-90 249.8 301.3)">VC4</text>
<text x="85.6" y="306.6">GND</text>
<text x="85.6" y="310.1">GND</text>
<text x="160.3" y="310.4">8</text>
<text x="164.7" y="311.9">GND</text>
<text x="85.2" y="313.6">-12V</text>
<text x="160.3" y="317.5">9</text>
<text x="164.7" y="318.9">V-</text>
</g>
<g font-size="3.2" fill="#f00">
<text x="158.4" y="82.9" transform="rotate(-90 158.4 82.9)">4</text>
<text x="287.2" y="135.8" transform="rotate(-90 287.2 135.8)">4</text>
<text x="267.8" y="202.8" transform="rotate(-90 267.8 202.8)">4</text>
<text x="396.5" y="255.8" transform="rotate(-90 396.5 255.8)">4</text>
</g>
<g font-size="3.2">
<text x="158.4" y="105.3" transform="rotate(-90 158.4 105.3)">11</text>
<text x="287.2" y="158.2" transform="rotate(-90 287.2 158.2)">11</text>
<text x="96.6" y="218.7">1</text>
<text x="96.6" y="222.3">2</text>
<text x="96.6" y="225.8">3</text>
<text x="137.1" y="222.3">1</text>
<text x="137.1" y="225.8">2</text>
<text x="267.8" y="225.2" transform="rotate(-90 267.8 225.2)">11</text>
<text x="96.6" y="229.3">4</text>
<text x="96.6" y="232.8">5</text>
<text x="137.1" y="229.3">3</text>
<text x="137.1" y="232.8">4</text>
<text x="96.6" y="236.4">6</text>
<text x="96.6" y="239.9">7</text>
<text x="137.1" y="236.4">5</text>
<text x="137.1" y="239.9">6</text>
<text x="96.6" y="243.4">8</text>
<text x="137.1" y="243.4">7</text>
<text x="96.6" y="246.9">9</text>
<text x="137.1" y="246.9">8</text>
<text x="396.5" y="278.1" transform="rotate(-90 396.5 278.1)">11</text>
</g>
</svg>
